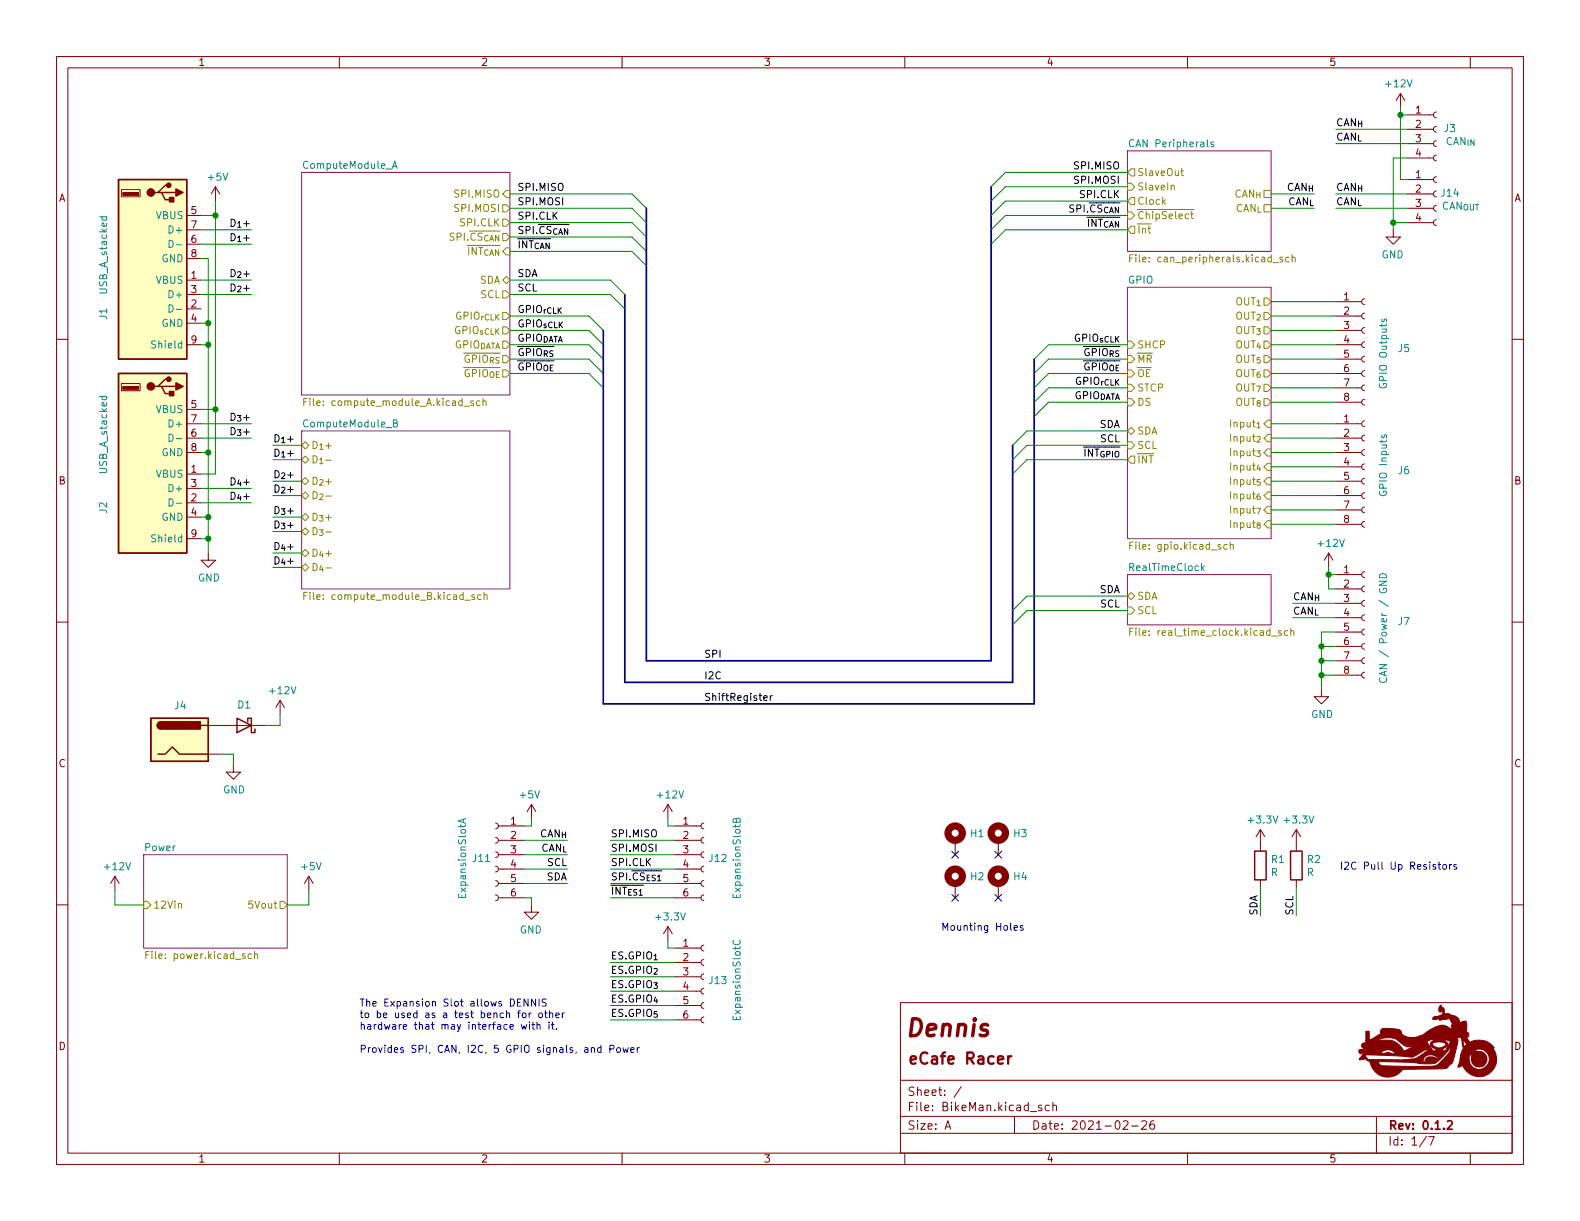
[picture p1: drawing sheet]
<svg xmlns="http://www.w3.org/2000/svg" width="279mm" height="216mm" viewBox="0 0 279 216" stroke-linecap="round" stroke-linejoin="round" font-family="sans-serif">
<g fill="none" stroke="#840000" stroke-width=".18">
<path d="M10 10h259.4v195.9h-259.4zM12 12h255.4v191.9h-255.4zM60 10v2M110 10v2M160 10v2M210 10v2M247.6 16.5l.8 1.3M247.6 16.5v2.6M247.6 16.5l-.7 1.3M254 19.8l-.4 .2-.1 .3 .1 .4 .4 .1M260 10v2M21.5 33.5h3.3v1.3h-3.3z"/>
<path d="M33 38.1h2.6M38.1 33l-.8 1.3M38.1 33v2.6M38.1 33l.8 1.3M248.9 39.4h4.6M248.9 36.8h4.6M248.9 34.3h4.6M248.9 31.8h4.6M248.9 27.9h4.6M248.9 25.4h4.6M248.9 22.9h4.6M248.9 20.3h4.6"/>
<path d="M254 38.9l-.4 .1-.1 .4 .1 .3 .4 .2M254 33.8l-.4 .1-.1 .4 .1 .3 .4 .2M254 31.2l-.4 .2-.1 .4 .1 .3 .4 .2M254 27.4l-.4 .2-.1 .3 .1 .4 .4 .1M254 24.9l-.4 .1-.1 .4 .1 .4 .4 .1M254 22.4l-.4 .1-.1 .4 .1 .3 .4 .2M10 60h2M33 49.5h2.6M33 54.6h2.6M33 52.1h2.6M33 57.2h2.6M33 43.2h2.6"/>
<path d="M33 40.6h2.6M33 45.7h2.6M236.2 58.4h4.6M236.2 55.9h4.6M236.2 53.3h4.6M241.3 57.9l-.4 .2-.1 .3 .1 .4 .4 .1M241.3 55.4l-.4 .1-.1 .4 .1 .3 .4 .2M241.3 52.8l-.4 .2-.1 .3 .1 .4 .4 .1M246.4 40.6v1.3h-1.3l1.3 1.3 1.2-1.3h-1.2M267.4 60h2M21.5 67.8h3.3v1.3h-3.3zM33 61h2.6"/>
<path d="M33 72.4h2.6M33 77.5h2.6M33 74.9h2.6M236.2 71.1h4.6M236.2 68.6h4.6M236.2 66h4.6M236.2 63.5h4.6M236.2 61h4.6M236.2 77.5h4.6M236.2 74.9h4.6M241.3 70.6l-.4 .2-.1 .3 .1 .4 .4 .1M241.3 68.1l-.4 .1-.1 .4 .1 .3 .4 .2"/>
<path d="M241.3 65.5l-.4 .2-.1 .3 .1 .4 .4 .1M241.3 63l-.4 .1-.1 .4 .1 .4 .4 .1M241.3 60.5l-.4 .1-.1 .4 .1 .3 .4 .2M241.3 79.5l-.4 .2-.1 .3 .1 .4 .4 .1M241.3 77l-.4 .1-.1 .4 .1 .3 .4 .2M241.3 74.4l-.4 .2-.1 .3 .1 .4 .4 .1M33 83.8h2.6M33 88.9h2.6M33 86.4h2.6M33 91.4h2.6M33 95.3h2.6M33 80h2.6"/>
<path d="M36.8 97.8v1.3h1.3l-1.3 1.2-1.2-1.2h1.2M234.9 97.8l-.7 1.3M234.9 97.8v2.5M234.9 97.8l.8 1.3M236.2 80h4.6M236.2 92.7h4.6M236.2 90.2h4.6M236.2 87.6h4.6M236.2 85.1h4.6M236.2 82.6h4.6M241.3 92.2l-.4 .2-.1 .3 .1 .4 .4 .1M241.3 89.7l-.4 .1-.1 .4 .1 .3 .4 .2"/>
<path d="M241.3 87.1l-.4 .2-.1 .3 .1 .4 .4 .1M241.3 84.6l-.4 .1-.1 .4 .1 .3 .4 .2M241.3 82l-.4 .2-.1 .4 .1 .3 .4 .2M10 110h2M236.2 119.4h4.6M236.2 116.8h4.6M236.2 114.3h4.6M236.2 111.8h4.6M236.2 109.2h4.6M236.2 106.7h4.6M236.2 104.1h4.6M236.2 101.6h4.6"/>
<path d="M241.3 118.9l-.4 .1-.1 .4 .1 .3 .4 .2M241.3 116.3l-.4 .2-.1 .3 .1 .4 .4 .1M241.3 113.8l-.4 .1-.1 .4 .1 .4 .4 .1M241.3 111.3l-.4 .1-.1 .4 .1 .3 .4 .2M241.3 108.7l-.4 .2-.1 .3 .1 .4 .4 .1M241.3 106.2l-.4 .1-.1 .4 .1 .3 .4 .2M241.3 103.6l-.4 .2-.1 .3 .1 .4 .4 .1M241.3 101.1l-.4 .1-.1 .4 .1 .4 .4 .1M267.4 110h2M36.8 128.3h10.2M36.8 133.4h2.6M41.3 135.3v1.2h1.2l-1.2 1.3-1.3-1.3h1.3"/>
<path d="M49.5 123.8l-.7 1.3M49.5 123.8v2.6M49.5 123.8l.8 1.3M233.7 121.9v1.3h1.2l-1.2 1.3-1.3-1.3h1.3M10 160h2M20.3 154.9l-.7 1.3M20.3 154.9v2.6M20.3 154.9l.8 1.3M54.6 154.9l-.8 1.3M54.6 154.9v2.6M54.6 154.9l.8 1.3M87.6 158.2l.4 .2 .1 .3-.1 .4-.4 .2"/>
<path d="M87.6 155.7l.4 .2 .1 .3-.1 .4-.4 .1M87.6 153.2l.4 .1 .1 .4-.1 .3-.4 .2M87.6 150.6l.4 .2 .1 .3-.1 .4-.4 .1M87.6 148.1l.4 .1 .1 .4-.1 .3-.4 .2M87.6 145.5l.4 .2 .1 .3-.1 .4-.4 .2M88.1 158.8h4.6M88.1 156.2h4.6M88.1 153.7h4.6M88.1 151.1h4.6M88.1 148.6h4.6M88.1 146.1h4.6M94 142.2l.7 1.3"/>
<path d="M94 142.2v2.6M94 142.2l-.8 1.3M118.1 142.2v2.6M118.1 142.2l-.8 1.3M118.1 142.2l.8 1.3M119.4 158.8h4.6M119.4 156.2h4.6M119.4 153.7h4.6M119.4 151.1h4.6M119.4 148.6h4.6M119.4 146.1h4.6M124.5 158.2l-.4 .2-.1 .4 .1 .3 .4 .2"/>
<path d="M124.5 155.7l-.4 .2-.1 .3 .1 .4 .4 .1M124.5 153.2l-.4 .1-.1 .4 .1 .3 .4 .2M124.5 150.6l-.4 .2-.1 .3 .1 .4 .4 .1M124.5 148.1l-.4 .1-.1 .4 .1 .3 .4 .2M124.5 145.5l-.4 .2-.1 .4 .1 .3 .4 .2M168.9 148.6v2.5M168.9 156.2v2.6M176.5 148.6v2.5M176.5 156.2v2.6M222.9 146.7l-.8 1.3M222.9 146.7v3.8M222.9 155.6v1.2"/>
<path d="M222.9 146.7l.7 1.3M229.2 146.7l-.7 1.3M229.2 146.7v3.8M229.2 155.6v1.2M229.2 146.7l.8 1.3M267.4 160h2M94 160v1.3h-1.3l1.3 1.3 1.2-1.3h-1.2M118.1 163.8l-.8 1.3M118.1 163.8v2.6M118.1 163.8l.8 1.3M119.4 177.8h4.6M119.4 175.3h4.6"/>
<path d="M119.4 172.7h4.6M119.4 170.2h4.6M119.4 167.6h4.6M124.5 179.8l-.4 .2-.1 .3 .1 .4 .4 .1M124.5 177.3l-.4 .1-.1 .4 .1 .4 .4 .1M124.5 174.8l-.4 .1-.1 .4 .1 .3 .4 .2M124.5 172.2l-.4 .2-.1 .3 .1 .4 .4 .1M124.5 169.7l-.4 .1-.1 .4 .1 .3 .4 .2M124.5 167.1l-.4 .2-.1 .3 .1 .4 .4 .1M159.2 177.3h108.2v26.6h-108.2zM119.4 180.3h4.6M159.4 197.4h108"/>
<path d="M159.4 191h108M167.1 199.7l.5-1.5 .5 1.5M167.3 199.2h.7M170 192.1l-1.3 2M179.4 197.4v3M184.2 195.5l-.4-.1-.2 .2 .1 .2 .5 .2v.3h-.6M185.5 195.5l-.4-.1-.3 .3v.4l.2 .2h.5M186.2 195.6l.2-.2 .4 .1v.9M186.2 194.9v1.5M198.6 198.3l.6-.1 .2 .1 .1 .3-1 1.1h1M200.1 199.1h1.2M201.9 198.3l.6-.1 .2 .1 .1 .3-1 1.1h1"/>
<path d="M204 198.2a.59 .59 0 0 0-.7 .6v.6l.2 .2 .4 .1 .2-.2 .1-.5-.2-.2-.4-.1-.3 .3M243.4 197.4v6.5M60 203.9v2M110 203.9v2M159.4 200.4h108M160 203.9v2M210 203.9v2M252.3 200.9l-1.3 1.9M252.6 201h1l-.6 1.5M260 203.9v2"/>
</g>
<path d="M256 198.3l.5-.1 .2 .1 .1 .3-.9 1.1h.9" fill="none" stroke="#840000" stroke-width=".3"/>
<path d="M178.3 186.8v1.3M178.9 186.8l-.4 .1-.2 .2" fill="none" stroke="#840000" stroke-width=".4"/>
<g fill="#840000" stroke="#840000" stroke-width=".18">
<path d="M241.5 182.4h.6v1.4h.3l1.7-1 .1-.1-.1-.5 .3-.3h2.3a.91 .91 0 0 1 1.1 .7l.2 .3 .3 .2a6.3 6.3 0 0 0 3.5 .4h3.6a1.04 1.04 0 0 0 1.3-1.1 1.5 1.5 0 0 1-1.8 1l-5.1 .1 1.7-.5a7.2 7.2 0 0 1 3.7-1.7l1.5 .6v-.7h.3l-.3-.4-.2-.4h.7l.3 .4h.3v.1l.1-.1h-.4l-.3-.4h-.7l-.3-.3-1.5 .3-.2-.2-1 .1-.2-.3 .3-.2h3.4l.7 .8 .1-.1-.8-.7h-3.4l3.2-.1-2.9 .1a1.34 1.34 0 0 0 1.3-.7l-.2-.3-.4 .2a.8 .8 0 0 1 .2-1.3l.4 .5a.52 .52 0 0 1 .2 .7l.1 .4 .6-.1 .6 .3a1.42 1.42 0 0 1 1.4 1.4l.6-.3h.6l.1 .8-.1 1 .4 .2v.4v.3l-.5-.1 .7 1.1a3.4 3.4 0 0 1 4.3 1l-.2 .1a3.1 3.1 0 0 1-1 4.6 3.1 3.1 0 0 1-4.4-1.6l-.8 .3 .4-1.4h1.6a1.79 1.79 0 0 0 2 1.8 1.79 1.79 0 0 0 1.5-2.2 1.79 1.79 0 0 0-2.3-1.3v.2l.3 .1a1.4 1.4 0 0 1 1.7 1.2 1.4 1.4 0 0 1-1.3 1.6 1.4 1.4 0 0 1-1.5-1.4h1.2l.1 .1 .2-.1-.2-.2-.1 .2h-1.2v-.7l-.2-.1-.2 .8h-1.6l.2-1.2h1.8l.2 .3 .1-.1-.2-.3-1.9 .1a1.05 1.05 0 0 0 .2-1.3l-.1-.8h.2l.3 1.1 .4-.4-.7-.9v.2h-.2a.58 .58 0 0 0-.8-.5 2.31 2.31 0 0 1-.1 1.8l-.8 2.6-.5 .4a1.19 1.19 0 0 1-1.5 .7l-6.7 .1a3.2 3.2 0 0 1-3.4 1.3 3.2 3.2 0 0 1-2.5-2.7h1.5l.4 .6 .4 .2h8.1a2.05 2.05 0 0 0 2.2-.8 5 5 0 0 0 1.7-2.2l-.1-.2-1.5 1.7a2.36 2.36 0 0 1-2.6 1.1h-.9a55.4 55.4 0 0 0-7.7-.4h-1.5l-.5-.2-.2-.3-.8 .2-.4-.1 .7-.8h.4l.5 .8 9.8 .1v.4l.3-.1a.99 .99 0 0 1 1.4-.8l.9 .3a1.52 1.52 0 0 0-2.6 .2h-2.9h.1a4.8 4.8 0 0 0 3.6-1.7l-.2-.2-.2 .1-1 .6a3 3 0 0 1-3 .6l-7.1-.3 .1-.2h2.9l1.4-.2 .9 .2h.5a1.67 1.67 0 0 0-2.8 0h-2.9v-.2l-.6 .2-.2-.4 .1-.3 .8-.2-.4-.4v-.4l.2-.1 1.1-.2-.6-.1v-.2l3.5-.1a3.2 3.2 0 0 1 3.3 2l1.6-.9h-.4a2.1 2.1 0 0 1-2.1-.8h4.9l1.2 1.7 .6-.3h.8l.6 .3 1-1.8-.9-.2-.1 .2a.58 .58 0 0 1 .4 .9 1.81 1.81 0 0 1-2.9-.1v-.4h.3a1.38 1.38 0 0 0 2.4 .2 1.66 1.66 0 0 0-2-.4l-.7 .2 .1-.2 .4-.3v-.1l-.2-.1-1 .4h-4.9l-.2-.2a3.3 3.3 0 0 0-3.6 0h-2.1z"/>
<path d="M21.7 68.3h2.8v.5h-2.8z"/>
<path d="M21.7 34h2.8v.5h-2.8z"/>
</g>
<g fill="#fff" stroke="#fff" stroke-width=".18">
<path d="M199.4 26.7h25.4v17.8h-25.4z"/>
<path d="M199.4 50.8h25.4v44.5h-25.4z"/>
<path d="M53.3 30.5h36.9v39.4h-36.9z"/>
<path d="M25.4 151.1h25.4v16.5h-25.4z"/>
<path d="M199.4 101.6h25.4v8.9h-25.4z"/>
<path d="M53.3 76.2h36.9v27.9h-36.9z"/>
</g>
<path d="M53.3 30.5h36.9v39.4h-36.9zM199.4 26.7h25.4v17.8h-25.4zM199.4 50.8h25.4v44.5h-25.4zM53.3 76.2h36.9v27.9h-36.9zM199.4 101.6h25.4v8.9h-25.4zM25.4 151.1h25.4v16.5h-25.4z" fill="none" stroke="#840084" stroke-width=".18"/>
<g fill="none" stroke="#008484" stroke-width=".18">
<path d="M17.6 38.3h1.3M18.1 38.3l-.1 .4 .3 .2 .5-.1v-.5M69.4 29.8l.4-1.3 .4 1.3M69.5 29.4h.6M214.6 25.2l-.3-.1-.2 .2 .1 .2 .4 .1v.3h-.5M29.9 53.9a.64 .64 0 0 1 .7 .6 .64 .64 0 0 1-.7 .7zM29.9 42.5a.64 .64 0 0 1 .7 .6 .64 .64 0 0 1-.7 .7zM31.2 54.7h.9M31.2 43.3h.9M244.4 56.4l-.1 .3 .2 .2h.2l.1-.5h.3v.5M17.6 70.1h1.3M18.1 70.1l-.1 .3 .3 .3 .5-.1v-.5"/>
<path d="M29.9 76.8a.64 .64 0 0 1 .7 .6 .64 .64 0 0 1-.7 .6zM31.2 77.6h.9M69.6 74.8h.5l.1-.2v-.3l-.6-.1v1.3h.5l.1-.1 .1-.3-.3-.3M244.4 76.9l-.1 .3 .2 .2h.2l.1-.5h.3v.5M29.9 88.2a.64 .64 0 0 1 .7 .6 .64 .64 0 0 1-.7 .7zM31.2 89h.9M212.6 100.4l.4 .5M213 100l-.5 .5M243.9 102.8h1.3l-1.3 .7h1.3M244 101.7a.68 .68 0 0 1 .8-.2 .68 .68 0 0 1 .4 .7h-1.3zM244 119.9a.6 .6 0 0 0 .5 .8 .6 .6 0 0 0 .7-.6l-.1-.2M82 144.9v.6"/>
<path d="M82.3 144.7l-1.2 .5 1.2 .4M130.2 145l.3-.3h.3l.1 .2v.5h-1.3l.1-.6 .3-.1 .2 .2v.5M129.7 166.3a.6 .6 0 0 0 .5 .8 .6 .6 0 0 0 .7-.6l-.1-.2"/>
</g>
<g fill="none" stroke="#848400" stroke-width=".18">
<path d="M88.9 34.3l.6-.6h.7v1.2h-.7zM88.9 36.2h.6l.7 .6-.7 .7h-.6zM88.9 38.7h.6l.7 .7-.7 .6h-.6zM199.4 32.4h.6l.7 .6-.7 .7h-.6zM199.4 37.5h.6l.7 .6-.7 .6h-.6zM200 29.8h.7v1.3h-.7l-.6-.6zM200 34.9h.7v1.3h-.7l-.6-.6zM207.1 32.9l.2-.2 .3 .1v.8M208.8 30.2h.5M209 29.8v1.1l.3 .2M223.5 33.7h1.3v1.2h-1.3zM223.5 36.2h1.3v1.3h-1.3z"/>
<path d="M88.9 51.4h.6l.7 .7-.7 .6h-.6zM88.9 57.8h.6l.7 .6-.7 .7h-.6zM88.9 55.2h.6l.7 .7-.7 .6h-.6zM88.9 41.3h.6l.7 .6-.7 .6h-.6zM89.5 48.9l.7 .6-.7 .7-.6-.7zM89.5 43.8h.7v1.3h-.7l-.6-.6zM199.8 45.7h.4M200 40h.7v1.3h-.7l-.6-.7zM200.4 45h-.6v1.3M223.5 57.8h.7l.6 .6-.6 .7h-.7zM223.5 55.2h.7l.6 .7-.6 .6h-.7zM223.5 52.7h.7l.6 .6-.6 .7h-.7z"/>
<path d="M226.8 45.5h-.3l-.2 .2 .1 .1 .4 .2v.3h-.5M228 45.5h-.4l-.3 .2 .2 .6h.5M228.5 45.6l.2-.1h.3v.8M228.5 45v1.3M53.7 71.1h.4M54 78.1l.6 .6-.6 .7-.7-.7zM54.3 70.4h-.6v1.3M83.7 70.9h-.3l-.2 .2 .1 .1 .4 .2v.3h-.5M84.9 70.9h-.4l-.2 .2 .1 .6h.5M85.4 71l.2-.1h.3l.1 .8M85.4 70.4v1.3M88.9 62.9h.6l.7 .6-.7 .6h-.6z"/>
<path d="M88.9 65.4h.6l.7 .6-.7 .7h-.6zM88.9 60.3h.6l.7 .7-.7 .6h-.6zM199.4 60.3h.6l.7 .7-.7 .6h-.6zM199.4 62.9h.6l.7 .6-.7 .6h-.6zM199.4 65.4h.6l.7 .6-.7 .7h-.6zM199.4 67.9h.6l.7 .7-.7 .6h-.6zM199.4 70.5h.6l.7 .6-.7 .7h-.6zM199.4 76.2l.6-.6 .7 .6-.7 .6zM199.4 78.1h.6l.7 .6-.7 .7h-.6zM223.5 67.9h.7l.6 .7-.6 .6h-.7zM223.5 70.5h.7l.6 .6-.6 .7h-.7zM223.5 60.3h.7l.6 .7-.6 .6h-.7z"/>
<path d="M223.5 65.4h.7l.6 .6-.6 .7h-.7zM223.5 62.9h.7l.6 .6-.6 .6h-.7zM224.2 79.4h.6v1.2h-.6l-.7-.6zM224.2 76.8h.6v1.3h-.6l-.7-.6zM224.2 74.3h.6v1.3h-.6l-.7-.7zM53.3 94l.7-.7 .6 .7-.6 .6zM53.3 97.8l.7-.6 .6 .6-.6 .6zM53.3 87.6l.7-.6 .6 .6-.6 .7zM53.3 91.4l.7-.6 .6 .6-.6 .7zM53.3 81.3l.7-.7 .6 .7-.6 .6zM53.3 85.1l.7-.6 .6 .6-.6 .6zM55.4 93.3a.64 .64 0 0 1 .7 .6 .64 .64 0 0 1-.7 .7z"/>
<path d="M55.4 86.9a.64 .64 0 0 1 .7 .7 .64 .64 0 0 1-.7 .6zM56.5 93.7h.6l-.3 .4 .3 .1v.4l-.2 .1-.4-.1M56.5 87.4l.4-.1 .2 .3-.6 .7h.6M57.6 94.1h1M57.6 87.7h1M199.8 96.5h.4M200 80.6h.7v1.3h-.7l-.6-.6zM200.4 95.8h-.6v1.3M217 96.3h-.4l-.2 .2 .1 .6h.5M217.6 96.4l.1-.1h.3l.1 .8M217.6 95.8v1.3M224.2 81.9h.6v1.3h-.6l-.7-.6z"/>
<path d="M224.2 89.5h.6v1.3h-.6l-.7-.6zM224.2 92.1h.6v1.2h-.6l-.7-.6zM224.2 87h.6v1.3h-.6l-.7-.7zM224.2 84.5h.6v1.2h-.6l-.7-.6zM53.3 100.3l.7-.6 .6 .6-.6 .7zM53.7 105.3h.4M54.3 104.7h-.6v1.3M83.9 105.2h-.3l-.2 .1 .1 .2 .4 .1v.3h-.5M85 105.2h-.3l-.3 .2 .2 .5h.4M85.6 105.3l.2-.1h.3v.8M85.6 104.7v1.3M199.4 107.3h.6l.7 .7-.7 .6h-.6z"/>
<path d="M199.8 111.7h.4M200 104.8l.7 .6-.7 .6-.6-.6zM200.4 111.1h-.6v1.3M226.6 111.6l-.3-.1-.2 .2v.2l.5 .1v.3h-.5M227.7 111.6l-.4-.1-.2 .3 .1 .5h.5M228.3 111.6l.1-.1 .3 .1 .1 .8M228.3 111.1v1.3M25.4 159.4h.6l.7 .6-.7 .7h-.6zM31.5 159.9l.2-.2 .3 .1 .1 .8M49.5 159.4h.7l.6 .6-.6 .7h-.7zM25.8 168.8h.4M26.4 168.2h-.6v1.3"/>
<path d="M44.5 168.7h-.4l-.2 .2 .1 .5h.5M45 168.8l.2-.1h.3l.1 .8M45 168.2v1.3"/>
</g>
<g fill="#ffffc2" stroke="#ffffc2" stroke-width=".18">
<path d="M26.7 127h10.1v7.6h-10.1z"/>
<path d="M21 66h12v31.8h-12z"/>
<path d="M21 31.8h12v31.7h-12z"/>
</g>
<g fill="none" stroke="#840000" stroke-width=".25">
<path d="M21 31.8h12v31.7h-12zM27.9 34h.7l.6 1.3h1.3M28.6 34h2.5M29.8 32.8h-.6l-1.3 1.2h-.6M21 66h12v31.8h-12zM27.9 68.3h.7l.6 1.3h1.3M28.6 68.3h2.5M29.8 67.1h-.6l-1.3 1.2h-.6M26.7 127h10.1v7.6h-10.1zM27.9 133.4h1.3l1.3-1.3 1.2 1.3h5.1M28.4 127.6a.64 .64 0 0 0-.6 .7 .64 .64 0 0 0 .6 .6M35.6 128.3h1.2"/>
<path d="M41.9 127l2.5 1.3-2.5 1.2zM43.8 127.6v-.6h.6v2.5h.7v-.6M221.9 150.5h2v5.1h-2zM228.2 150.5h2.1v5.1h-2.1z"/>
</g>
<g fill="#840000" stroke="#840000" stroke-width=".25">
<path d="M28 127.8l.4-.2v1.3a.64 .64 0 0 1-.5-.4 .64 .64 0 0 1 .1-.7z"/>
<path d="M28.4 127.6h7v1.3h-7z"/>
<path d="M30 69.2h.7v.8h-.7z"/>
<path d="M31.1 67.7l1.3 .6-1.3 .7z"/>
<path d="M30 34.9h.7v.8h-.7z"/>
<path d="M31.1 33.4l1.3 .6-1.3 .7z"/>
<circle cx="26.7" cy="68.3" r=".63"/>
<circle cx="29.8" cy="67.1" r=".38"/>
<circle cx="26.7" cy="34" r=".63"/>
<circle cx="29.8" cy="32.8" r=".38"/>
</g>
<g fill="none" stroke="#840000" stroke-width="1.3">
<circle cx="168.9" cy="147.3" r="1.27"/>
<circle cx="168.9" cy="154.9" r="1.27"/>
<circle cx="176.5" cy="154.9" r="1.27"/>
<circle cx="176.5" cy="147.3" r="1.27"/>
</g>
<path d="M135.1 123.4l.6-.1-.1-.2-.4-.1-.1 .2v.6h.5M136.2 123v.9M136.6 123l-.4 .3" fill="none" stroke="#000" stroke-width=".18"/>
<g fill="none" stroke="#0000c2" stroke-width=".18">
<path d="M254.3 152.9h.5M254.5 152.4v1.1l.3 .2M255.2 153l.2-.1 .3 .1 .1 .5-.1 .1-.3 .1-.2-.1zM256.3 152.9v.8M256.7 152.9l-.4 .2M257.6 152.9h-.3l-.2 .1v.2l.5 .1v.3h-.5M91.5 179.1h.5M92 178.7l-.3 .2v1.1M92.1 176.6h-.6v1.3h.6M92.5 179.2l.3-.1 .2 .3v.3l-.2 .3-.3-.1-.1-.2zM93.4 176.6v1.3l-.7-1.3v1.3M93.6 179.1v.9"/>
<path d="M93.9 179.1l-.3 .3M94.7 176.6v1.3l-.7-1.3v1.3M95.3 176.6v1.3M95.4 179.2l.3-.1 .2 .3v.3l-.2 .3-.3-.1-.1-.2zM96.3 179.1h.5M96.5 178.7v1.1l.3 .2M96.6 176.7l-.5-.1-.2 .3 .1 .3 .5 .2v.4l-.1 .1h-.5M97.2 179.2l.2-.1 .3 .1v.8M97.2 178.7v1.3M98.3 179.5l.6-.1-.1-.2-.3-.1-.2 .2v.6h.5M99.4 179.1v.9M99.8 179.1l-.4 .3"/>
<path d="M179.3 164.1l.6-.1v-.3h-.4l-.2 .1 .1 .6h.5M180.9 163.7h-.3l-.2 .1 .1 .2 .4 .1v.3h-.5M92.2 181.2l.2 .8 .3-.6 .2 .6 .2-.8M93.6 180.7v.2M93.6 181.2v.8M94.1 181.2h.4M94.2 180.7v1.1l.3 .2M95 181.3l.1-.1h.3l.1 .8M95 180.7v1.3M97.1 180.7v.2M97.1 181.2v.8M97.5 181.2h.5"/>
<path d="M97.7 180.7v1.1l.3 .2M98.4 181.9v.1M104.6 185.4l.2-.2 .3 .1v.8M106.3 185.3l-.4-.1-.2 .3 .1 .5h.5M106.3 184.8v1.3M107.8 185.5l.6-.1 .2-.2-.1-.3-.7-.1v1.3M109.2 185.3l.3-.1 .2 .3v.3l-.2 .3-.3-.1-.1-.2zM110.1 185.2l.3 .9 .2-.6 .3 .6 .2-.9M111.5 185.7l.6-.2v-.2l-.4-.1-.2 .2 .1 .6h.5M112.7 185.2v.9M113 185.2l-.3 .3"/>
</g>
<path d="M175.3 33v83.8h-61v-80M106.7 58.4v66.1h76.2v-61M110.5 52.1v68.6h68.6v-42" fill="none" stroke="#000084" stroke-width=".3"/>
<g fill="none" stroke="#008400" stroke-width=".18">
<path d="M247.6 19.1v12.7h1.3M35.6 38.1h2.5M38.1 35.6v48.2h-2.5M90.2 39.4h21.6l2.5 2.5M90.2 34.3h21.6l2.5 2.5M90.2 36.8h21.6l2.5 2.6M199.4 30.5h-21.6l-2.5 2.5M199.4 33h-21.6l-2.5 2.6M199.4 38.1h-21.6l-2.5 2.5M199.4 35.6h-21.6l-2.5 2.5M224.8 34.3h7.6M224.8 36.8h7.6"/>
<path d="M236.2 22.9h12.7M236.2 25.4h12.7M236.2 34.3h12.7M236.2 36.8h12.7M246.4 39.4h2.5M247.6 20.3h1.3M248.9 27.9h-2.5v12.7M35.6 40.6h8.8M35.6 45.7h1.2v52.1M35.6 49.5h8.8M35.6 52.1h8.8M35.6 43.2h8.8"/>
<path d="M35.6 57.2h1.2M90.2 55.9h13.9l2.6 2.5M90.2 58.4h13.9l2.6 2.6M90.2 44.5h21.6l2.5 2.5M90.2 49.5h17.7l2.6 2.6M90.2 52.1h17.7l2.6 2.5M90.2 41.9h21.6l2.5 2.6M199.4 40.6h-21.6l-2.5 2.6M224.8 55.9h11.4M224.8 53.3h11.4M224.8 58.4h11.4M35.6 61h1.2"/>
<path d="M35.6 74.9h8.8M35.6 77.5h8.8M35.6 72.4h2.5M48.3 78.7h5M90.2 66h13.9l2.6 2.6M90.2 61h13.9l2.6 2.5M90.2 63.5h13.9l2.6 2.5M199.4 76.2h-17.8l-2.5 2.5M199.4 71.1h-14l-2.5 2.6M199.4 78.7h-17.8l-2.5 2.6M199.4 68.6h-14l-2.5 2.5M199.4 66h-14l-2.5 2.6"/>
<path d="M199.4 61h-14l-2.5 2.5M199.4 63.5h-14l-2.5 2.5M224.8 71.1h11.4M224.8 68.6h11.4M224.8 66h11.4M224.8 61h11.4M224.8 63.5h11.4M224.8 74.9h11.4M224.8 77.5h11.4M35.6 80h1.2M35.6 95.3h1.2M35.6 86.4h8.8"/>
<path d="M35.6 88.9h8.8M35.6 91.4h1.2M48.3 85.1h5M48.3 87.6h5M48.3 81.3h5M48.3 97.8h5M48.3 91.4h5M48.3 94h5M199.4 81.3h-17.8l-2.5 2.5M224.8 85.1h11.4M224.8 87.6h11.4M224.8 90.2h11.4"/>
<path d="M224.8 80h11.4M224.8 92.7h11.4M224.8 82.6h11.4M48.3 100.3h5M199.4 105.4h-17.8l-2.5 2.6M199.4 108h-17.8l-2.5 2.5M228.6 106.7h7.6M228.6 109.2h7.6M233.7 119.4h2.5M233.7 114.3h2.5M233.7 116.8h2.5M234.9 100.3v3.8h1.3"/>
<path d="M234.9 101.6h1.3M236.2 111.8h-2.5v10.1M39.4 133.4h1.9v1.9M49.5 126.4v1.9h-2.5M20.3 157.5v2.5h5.1M54.6 157.5v2.5h-3.8M92.7 158.8h1.3v1.2M92.7 156.2h7.6M92.7 153.7h7.6M92.7 148.6h7.6M92.7 151.1h7.6M94 144.8v1.3h-1.3"/>
<path d="M107.9 158.8h11.5M107.9 156.2h11.5M107.9 153.7h11.5M107.9 148.6h11.5M107.9 151.1h11.5M118.1 144.8v1.3h1.3M222.9 156.8v5.1M229.2 156.8v5.1M107.9 170.2h11.5M107.9 172.7h11.5M107.9 175.3h11.5M107.9 177.8h11.5"/>
<path d="M118.1 166.4v1.2h1.3M107.9 180.3h11.5"/>
</g>
<path d="M168.3 150.5l1.2 1.2M168.3 158.1l1.2 1.3M169.5 158.1l-1.2 1.3M169.5 150.5l-1.2 1.2M175.9 150.5l1.2 1.2M175.9 158.1l1.2 1.3M177.1 150.5l-1.2 1.2M177.1 158.1l-1.2 1.3" fill="none" stroke="#000084" stroke-width=".18"/>
<g fill="#008400" stroke="#008400" stroke-width=".18">
<circle cx="38.1" cy="72.4" r=".46"/>
<circle cx="36.8" cy="80" r=".46"/>
<circle cx="36.8" cy="91.4" r=".46"/>
<circle cx="36.8" cy="95.3" r=".46"/>
<circle cx="36.8" cy="57.2" r=".46"/>
<circle cx="36.8" cy="61" r=".46"/>
<circle cx="38.1" cy="38.1" r=".46"/>
<circle cx="233.7" cy="114.3" r=".46"/>
<circle cx="233.7" cy="116.8" r=".46"/>
<circle cx="234.9" cy="101.6" r=".46"/>
<circle cx="233.7" cy="119.4" r=".46"/>
<circle cx="246.4" cy="39.4" r=".46"/>
<circle cx="247.6" cy="20.3" r=".46"/>
</g>
<text font-size="4.2" fill="#840000" x="159.9" y="183.3">Dennis</text>
<text font-size="2.8" fill="#840000" x="160.4" y="188.2">eCafe Racer</text>
<g font-size="2.1" fill="#840000">
<text x="160.4" y="196.5">File: BikeMan.kicad_sch</text>
<text x="160.4" y="193.8">Sheet: /</text>
<text x="160.4" y="199.7">Size: A</text>
<text x="182.4" y="199.7">Date: 2021-02-26</text>
<text x="245.4" y="199.7">Rev: 0.1.2</text>
<text x="245.4" y="202.5">Id: 1/7</text>
</g>
<g font-size="1.8" fill="#840000">
<text x="35" y="11.6">1</text>
<text x="85" y="11.6">2</text>
<text x="135" y="11.6">3</text>
<text x="185" y="11.6">4</text>
<text x="235" y="11.6">5</text>
<text x="250.3" y="20.1">1</text>
<text x="250.3" y="22.6">2</text>
<text x="250.3" y="25.1">3</text>
<text x="250.3" y="27.7">4</text>
<text x="10.3" y="35.6">A</text>
<text x="250.3" y="31.5">1</text>
<text x="250.3" y="34">2</text>
<text x="267.7" y="35.6">A</text>
<text x="33.8" y="37.8">5</text>
<text x="33.8" y="40.4">7</text>
<text x="250.3" y="36.6">3</text>
<text x="250.3" y="39.1">4</text>
<text x="33.8" y="42.9">6</text>
<text x="33.8" y="45.5">8</text>
<text x="33.8" y="49.3">1</text>
<text x="33.8" y="51.8">3</text>
<text x="237.6" y="53.1">1</text>
<text x="33.8" y="54.4">2</text>
<text x="33.8" y="56.9">4</text>
<text x="237.6" y="55.6">2</text>
<text x="237.6" y="58.2">3</text>
<text x="33.8" y="60.7">9</text>
<text x="237.6" y="60.7">4</text>
<text x="237.6" y="63.2">5</text>
<text x="237.6" y="65.8">6</text>
<text x="237.6" y="68.3">7</text>
<text x="237.6" y="70.9">8</text>
<text x="33.8" y="72.1">5</text>
<text x="33.8" y="77.2">6</text>
<text x="33.8" y="74.7">7</text>
<text x="237.6" y="74.7">1</text>
<text x="237.6" y="77.2">2</text>
<text x="33.8" y="83.6">1</text>
<text x="33.8" y="79.8">8</text>
<text x="237.6" y="79.8">3</text>
<text x="237.6" y="82.3">4</text>
<text x="10.3" y="85.7">B</text>
<text x="33.8" y="88.6">2</text>
<text x="33.8" y="86.1">3</text>
<text x="237.6" y="84.8">5</text>
<text x="237.6" y="87.4">6</text>
<text x="237.6" y="89.9">7</text>
<text x="267.7" y="85.7">B</text>
<text x="33.8" y="91.2">4</text>
<text x="33.8" y="95">9</text>
<text x="237.6" y="92.5">8</text>
<text x="237.6" y="101.3">1</text>
<text x="237.6" y="103.9">2</text>
<text x="237.6" y="106.4">3</text>
<text x="237.6" y="109">4</text>
<text x="237.6" y="111.5">5</text>
<text x="237.6" y="114">6</text>
<text x="237.6" y="116.6">7</text>
<text x="237.6" y="119.1">8</text>
<text x="10.3" y="135.6">C</text>
<text x="267.7" y="135.6">C</text>
<text x="90.3" y="145.8">1</text>
<text x="90.3" y="148.3">2</text>
<text x="120.8" y="145.8">1</text>
<text x="120.8" y="148.3">2</text>
<text x="90.3" y="150.9">3</text>
<text x="90.3" y="153.4">4</text>
<text x="90.3" y="156">5</text>
<text x="120.8" y="150.9">3</text>
<text x="120.8" y="153.4">4</text>
<text x="90.3" y="158.5">6</text>
<text x="120.8" y="158.5">6</text>
<text x="120.8" y="167.4">1</text>
<text x="120.8" y="169.9">2</text>
<text x="120.8" y="172.5">3</text>
<text x="120.8" y="175">4</text>
<text x="120.8" y="177.5">5</text>
<text x="10.3" y="185.7">D</text>
<text x="120.8" y="180.1">6</text>
<text x="267.7" y="185.7">D</text>
<text x="35" y="205.6">1</text>
<text x="85" y="205.6">2</text>
<text x="135" y="205.6">3</text>
<text x="185" y="205.6">4</text>
<text x="235" y="205.6">5</text>
</g>
<g font-size="1.8" fill="#008484">
<text x="245.2" y="15.4">+12V</text>
<text x="255.4" y="23.3">J3</text>
<text x="53.8" y="29.8">ComputeModule_A</text>
<text x="200.2" y="26">CAN Peripherals</text>
<text x="254.3" y="25.6">CAN_{IN}</text>
<text x="36.9" y="31.9">+5V</text>
<text x="254.9" y="34.8">J14</text>
<text x="27.6" y="38.7">VBUS</text>
<text x="30.2" y="41.3">D+</text>
<text x="253.3" y="37.1">CAN_{OUT}</text>
<text x="28.6" y="46.4">GND</text>
<text x="244.3" y="45.7">GND</text>
<text x="18.9" y="51.9" transform="rotate(-90 18.9 51.9)">USB_A_stacked</text>
<text x="27.6" y="50.2">VBUS</text>
<text x="30.2" y="52.7">D+</text>
<text x="199.5" y="50.2">GPIO</text>
<text x="18.9" y="56.5" transform="rotate(-90 18.9 56.5)">J1</text>
<text x="28.6" y="57.8">GND</text>
<text x="27.2" y="61.6">Shield</text>
<text x="247.3" y="62.2">J5</text>
<text x="245.3" y="68.3" transform="rotate(-90 245.3 68.3)">GPIO Outputs</text>
<text x="27.6" y="73">VBUS</text>
<text x="30.2" y="75.6">D+</text>
<text x="53.9" y="75.6">ComputeModule_B</text>
<text x="18.9" y="83.6" transform="rotate(-90 18.9 83.6)">USB_A_stacked</text>
<text x="28.6" y="80.6">GND</text>
<text x="247.3" y="83.8">J6</text>
<text x="27.6" y="84.5">VBUS</text>
<text x="30.2" y="87">D+</text>
<text x="245.3" y="87.4" transform="rotate(-90 245.3 87.4)">GPIO Inputs</text>
<text x="18.9" y="90.8" transform="rotate(-90 18.9 90.8)">J2</text>
<text x="27.2" y="95.9">Shield</text>
<text x="28.6" y="92.1">GND</text>
<text x="200" y="101">RealTimeClock</text>
<text x="233.2" y="96.7">+12V</text>
<text x="35" y="102.8">GND</text>
<text x="247.3" y="110.5">J7</text>
<text x="245.3" y="119.1" transform="rotate(-90 245.3 119.1)">CAN / Power / GND</text>
<text x="30.9" y="125.4">J4</text>
<text x="42" y="125.3">D1</text>
<text x="47.8" y="122.7">+12V</text>
<text x="231.8" y="126.9">GND</text>
<text x="39.4" y="140.3">GND</text>
<text x="92" y="141.2">+5V</text>
<text x="116.4" y="141.2">+12V</text>
<text x="171.7" y="148">H1</text>
<text x="179.3" y="148">H3</text>
<text x="220.9" y="145.6">+3.3V</text>
<text x="227.3" y="145.6">+3.3V</text>
<text x="18.6" y="153.9">+12V</text>
<text x="25.6" y="150.5">Power</text>
<text x="53.4" y="153.9">+5V</text>
<text x="83.7" y="152.4">J11</text>
<text x="125.5" y="152.4">J12</text>
<text x="171.7" y="155.6">H2</text>
<text x="179.3" y="155.6">H4</text>
<text x="224.7" y="154.9">R</text>
<text x="224.9" y="152.6">R1</text>
<text x="231.1" y="154.9">R</text>
<text x="231.2" y="152.6">R2</text>
<text x="82.4" y="158.6" transform="rotate(-90 82.4 158.6)">ExpansionSlotA</text>
<text x="131" y="158.5" transform="rotate(-90 131 158.5)">ExpansionSlotB</text>
<text x="91.9" y="165">GND</text>
<text x="116.1" y="162.7">+3.3V</text>
<text x="125.5" y="174">J13</text>
<text x="131" y="180.1" transform="rotate(-90 131 180.1)">ExpansionSlotC</text>
</g>
<g font-size="1.8">
<text x="236.2" y="22.3">CAN_{H}</text>
<text x="190.3" y="29.9">SPI.MISO</text>
<text x="236.2" y="24.9">CAN_{L}</text>
<text x="91.4" y="33.8">SPI.MISO</text>
<text x="190.3" y="32.5">SPI.MOSI</text>
<text x="191.1" y="35">SPI.CLK</text>
<text x="224.9" y="33.8">CAN_{H}</text>
<text x="236.2" y="33.8">CAN_{H}</text>
<text x="38.8" y="40.1">D_{1}+</text>
<text x="91.4" y="41.4">SPI.~CS_{CAN}</text>
<text x="91.4" y="36.3">SPI.MOSI</text>
<text x="91.4" y="38.8">SPI.CLK</text>
<text x="186.1" y="37.6">SPI.~CS_{CAN}</text>
<text x="189.1" y="40.1">~INT_{CAN}</text>
<text x="225.1" y="36.3">CAN_{L}</text>
<text x="236.2" y="36.3">CAN_{L}</text>
<text x="38.8" y="42.6">D_{1}+</text>
<text x="91.4" y="43.9">~INT_{CAN}</text>
<text x="38.8" y="51.5">D_{2}+</text>
<text x="38.8" y="49">D_{2}+</text>
<text x="91.4" y="51.5">SCL</text>
<text x="91.4" y="49">SDA</text>
<text x="91.4" y="57.9">GPIO_{sCLK}</text>
<text x="91.4" y="55.3">GPIO_{rCLK}</text>
<text x="91.4" y="65.5">~GPIO_{OE}</text>
<text x="91.4" y="60.4">GPIO_{DATA}</text>
<text x="91.4" y="63">~GPIO_{RS}</text>
<text x="186.7" y="60.4">GPIO_{sCLK}</text>
<text x="188.8" y="65.5">~GPIO_{OE}</text>
<text x="188.9" y="63">~GPIO_{RS}</text>
<text x="186.4" y="70.6">GPIO_{DATA}</text>
<text x="187" y="68">GPIO_{rCLK}</text>
<text x="38.8" y="76.9">D_{3}+</text>
<text x="38.8" y="74.4">D_{3}+</text>
<text x="194.4" y="75.7">SDA</text>
<text x="48.3" y="80.7">D_{1}+</text>
<text x="48.3" y="78.2">D_{1}+</text>
<text x="188.5" y="80.7">~INT_{GPIO}</text>
<text x="194.6" y="78.2">SCL</text>
<text x="38.8" y="85.8">D_{4}+</text>
<text x="38.8" y="88.4">D_{4}+</text>
<text x="48.3" y="84.6">D_{2}+</text>
<text x="48.3" y="87.1">D_{2}+</text>
<text x="48.3" y="93.4">D_{3}+</text>
<text x="48.3" y="90.9">D_{3}+</text>
<text x="48.3" y="99.8">D_{4}+</text>
<text x="48.3" y="97.3">D_{4}+</text>
<text x="194.4" y="104.9">SDA</text>
<text x="194.6" y="107.4">SCL</text>
<text x="228.6" y="106.1">CAN_{H}</text>
<text x="228.6" y="108.7">CAN_{L}</text>
<text x="124.5" y="116.3">SPI</text>
<text x="124.5" y="120.1">I2C</text>
<text x="124.5" y="123.9">ShiftRegister</text>
<text x="92.9" y="148.1">CAN_{H}</text>
<text x="107.9" y="148.1">SPI.MISO</text>
<text x="93.1" y="150.6">CAN_{L}</text>
<text x="96.6" y="155.7">SDA</text>
<text x="96.8" y="153.1">SCL</text>
<text x="107.9" y="153.1">SPI.CLK</text>
<text x="107.9" y="155.7">SPI.~CS_{ES1} 5</text>
<text x="107.9" y="150.6">SPI.MOSI</text>
<text x="107.9" y="158.2">~INT_{ES1}</text>
<text x="222.3" y="161.9" transform="rotate(-90 222.3 161.9)">SDA</text>
<text x="228.7" y="161.9" transform="rotate(-90 228.7 161.9)">SCL</text>
<text x="107.9" y="172.2">ES.GPIO_{2}</text>
<text x="107.9" y="169.6">ES.GPIO_{1}</text>
<text x="107.9" y="177.3">ES.GPIO_{4}</text>
<text x="107.9" y="179.8">ES.GPIO_{5}</text>
<text x="107.9" y="174.7">ES.GPIO_{3}</text>
</g>
<g font-size="1.8" fill="#848400">
<text x="80.7" y="34.9">SPI.MISO</text>
<text x="201" y="31.1">SlaveOut</text>
<text x="201" y="33.7">SlaveIn</text>
<text x="215.7" y="34.9">CAN_{H}</text>
<text x="80.7" y="37.5">SPI.MOSI</text>
<text x="81.5" y="40">SPI.CLK</text>
<text x="201" y="41.3">~Int</text>
<text x="201" y="38.7">~ChipSelect</text>
<text x="201" y="36.2">Clock</text>
<text x="215.9" y="37.5">CAN_{L}</text>
<text x="76.5" y="42.5">SPI.~CS_{CAN}</text>
<text x="79.5" y="45.1">~INT_{CAN}</text>
<text x="201" y="46.4">File: can_peripherals.kicad_sch</text>
<text x="84.8" y="50.2">SDA</text>
<text x="85" y="52.7">SCL</text>
<text x="216.1" y="54">OUT_{1}</text>
<text x="77.1" y="59.1">GPIO_{sCLK}</text>
<text x="77.4" y="56.5">GPIO_{rCLK}</text>
<text x="216.1" y="59.1">OUT_{3}</text>
<text x="216.1" y="56.5">OUT_{2}</text>
<text x="76.8" y="61.6">GPIO_{DATA}</text>
<text x="79.3" y="64.1">~GPIO_{RS}</text>
<text x="201" y="61.6">SHCP</text>
<text x="201" y="64.1">~MR</text>
<text x="216.1" y="61.6">OUT_{4}</text>
<text x="216.1" y="64.1">OUT_{5}</text>
<text x="54.8" y="71.8">File: compute_module_A.kicad_sch</text>
<text x="79.2" y="66.7">~GPIO_{OE}</text>
<text x="201" y="66.7">~OE</text>
<text x="201" y="69.2">STCP</text>
<text x="201" y="71.8">DS</text>
<text x="216.1" y="69.2">OUT_{7}</text>
<text x="216.1" y="71.8">OUT_{8}</text>
<text x="216.1" y="66.7">OUT_{6}</text>
<text x="201" y="76.8">SDA</text>
<text x="215.5" y="75.6">Input_{1}</text>
<text x="55" y="79.4">D_{1}+</text>
<text x="55" y="81.9">D_{1}-</text>
<text x="201" y="79.4">SCL</text>
<text x="201" y="81.9">~INT</text>
<text x="215.5" y="80.6">Input_{3}</text>
<text x="215.5" y="78.1">Input_{2}</text>
<text x="215.5" y="83.2">Input_{4}</text>
<text x="55" y="85.7">D_{2}+</text>
<text x="215.5" y="88.3">Input_{6}</text>
<text x="215.5" y="85.7">Input_{5}</text>
<text x="55" y="92.1">D_{3}+</text>
<text x="215.5" y="90.8">Input_{7}</text>
<text x="215.5" y="93.3">Input_{8}</text>
<text x="55" y="98.4">D_{4}+</text>
<text x="55" y="101">D_{4}-</text>
<text x="200.5" y="97.2">File: gpio.kicad_sch</text>
<text x="54.9" y="106.1">File: compute_module_B.kicad_sch</text>
<text x="201" y="106">SDA</text>
<text x="201" y="108.6">SCL</text>
<text x="201.1" y="112.4">File: real_time_clock.kicad_sch</text>
<text x="27.1" y="160.7">12Vin</text>
<text x="44.2" y="160.7">5Vout</text>
<text x="26.5" y="169.6">File: power.kicad_sch</text>
</g>
<g font-size="1.8" fill="#0000c2">
<text x="236.9" y="153.8">I2C Pull Up Resistors</text>
<text x="166.4" y="164.6">Mounting Holes</text>
<text x="63.5" y="178">The Expansion Slot allows DENNIS</text>
<text x="63.5" y="180">to be used as a test bench for other</text>
<text x="63.5" y="182.1">hardware that may interface with it.</text>
<text x="63.5" y="186.2">Provides SPI, CAN, I2C, 5 GPIO signals, and Power</text>
</g>
</svg>
